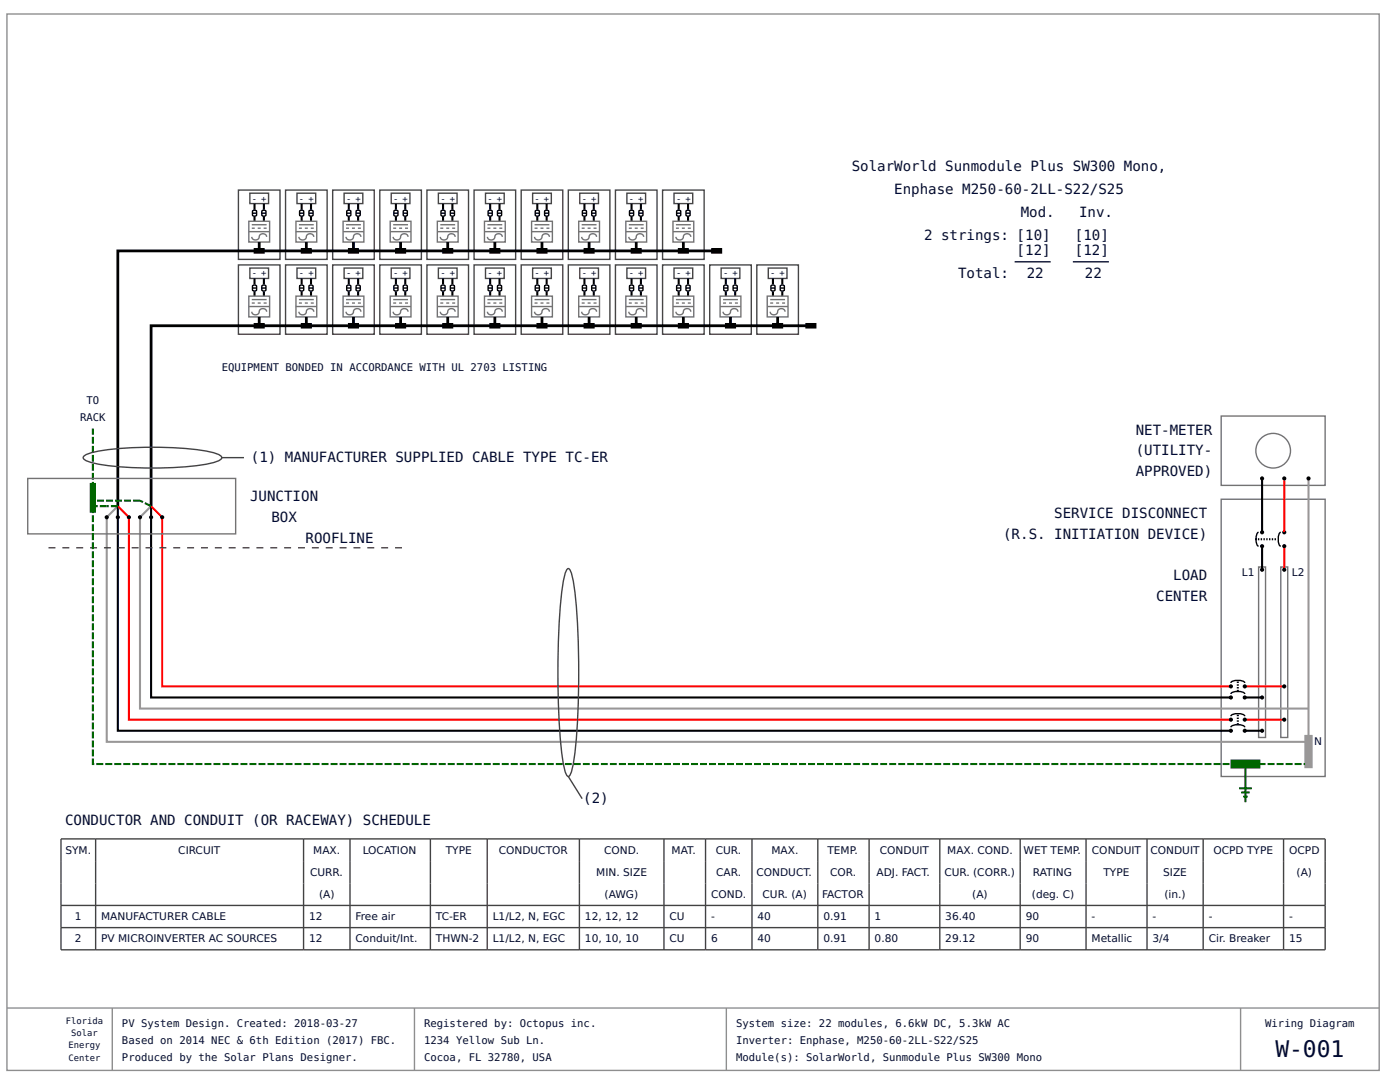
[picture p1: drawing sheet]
<svg xmlns="http://www.w3.org/2000/svg" width="279mm" height="216mm" viewBox="0 0 279 216" stroke-linecap="round" stroke-linejoin="round" font-family="sans-serif">
<path d="M1.4 2.8h273.9v210.8h-273.9zM1.4 201.1h273.9M22.4 201.1v12.5M82.7 201.1v12.5M145 201.1v12.5M247.6 201.1v12.5" fill="none" stroke="#8e8e8e" stroke-width=".28"/>
<path d="M243.7 99.6h20.8v55.3h-20.8zM251.2 113.1h1.4v34.1h-1.4zM255.6 113.1h1.4v34.1h-1.4z" fill="none" stroke="#737272" stroke-width=".28"/>
<path d="M260.5 146.8h1.3v6.3h-1.3z" fill="#999797"/>
<path d="M260.5 146.8h1.3v6.3h-1.3z" fill="none" stroke="#999797" stroke-width=".28"/>
<path d="M245.8 151.8h5.5v1.3h-5.5z" fill="#060"/>
<path d="M245.8 151.8h5.5v1.3h-5.5zM247.3 157.3h2.5M248.6 153.1v7" fill="none" stroke="#060" stroke-width=".41"/>
<path d="M247.3 157.3h2.5M248.6 153.1v7" fill="none" stroke="#060" stroke-width=".2"/>
<path d="M247.7 158.1h1.7z" fill="#060"/>
<path d="M247.7 158.1h1.7" fill="none" stroke="#060" stroke-width=".41"/>
<path d="M248.1 159h.9z" fill="#060"/>
<path d="M248.1 159h.9" fill="none" stroke="#060" stroke-width=".41"/>
<g fill="none" stroke="#737272" stroke-width=".28">
<path d="M49.7 44.2h4.1v4.1h-4.1zM49.7 59.1h4.1v4.1h-4.1zM49.7 46.2h4.1M50.2 47.3a.81 .81 0 0 0 1 .6 .81 .81 0 0 0 .6-1 .79 .79 0 0 1 .8-.2 .79 .79 0 0 1 .6 .6M50.2 44.8h3M50.2 45.5h.6M50.2 59.8h3M51.4 45.5h.6M52.6 45.5h.6M59.1 44.2h4.1v4.1h-4.1zM59.1 59.1h4.1v4.1h-4.1zM59.1 46.2h4.1"/>
<path d="M59.7 47.3a.81 .81 0 0 0 .9 .6 .81 .81 0 0 0 .6-1 .79 .79 0 0 1 .8-.2 .79 .79 0 0 1 .6 .6M59.7 44.8h2.9M59.7 45.5h.5M59.7 59.8h2.9M60.8 45.5h.6M62 45.5h.6M68.5 44.2h4.1v4.1h-4.1zM68.5 59.1h4.1v4.1h-4.1zM68.5 46.2h4.1M69.1 47.3a.81 .81 0 0 0 .9 .6 .81 .81 0 0 0 .7-1 .79 .79 0 0 1 .7-.2 .79 .79 0 0 1 .6 .6M69.1 44.8h2.9M69.1 45.5h.6"/>
<path d="M69.1 59.8h2.9M70.2 45.5h.6M71.4 45.5h.6M77.9 44.2h4.1v4.1h-4.1zM77.9 59.1h4.1v4.1h-4.1zM77.9 46.2h4.1M78.5 47.3a.81 .81 0 0 0 .9 .6 .81 .81 0 0 0 .7-1 .79 .79 0 0 1 .8-.2 .79 .79 0 0 1 .5 .6M78.5 44.8h2.9M78.5 45.5h.6M78.5 59.8h2.9M79.7 45.5h.5M80.8 45.5h.6"/>
<path d="M87.3 44.2h4.1v4.1h-4.1zM87.3 59.1h4.1v4.1h-4.1zM87.3 46.2h4.1M87.9 47.3a.81 .81 0 0 0 .9 .6 .81 .81 0 0 0 .7-1 .79 .79 0 0 1 .8-.2 .79 .79 0 0 1 .5 .6M87.9 44.8h2.9M87.9 45.5h.6M87.9 59.8h2.9M89.1 45.5h.5M90.2 45.5h.6M96.7 44.2h4.1v4.1h-4.1zM96.7 59.1h4.1v4.1h-4.1zM96.7 46.2h4.1"/>
<path d="M97.3 47.3a.81 .81 0 0 0 .9 .6 .81 .81 0 0 0 .7-1 .79 .79 0 0 1 .8-.2 .79 .79 0 0 1 .5 .6M97.3 44.8h2.9M97.3 45.5h.6M97.3 59.8h2.9M98.5 45.5h.6M99.6 45.5h.6M106.1 44.2h4.1v4.1h-4.1zM106.1 59.1h4.1v4.1h-4.1zM106.1 46.2h4.1M106.7 47.3a.81 .81 0 0 0 .9 .6 .81 .81 0 0 0 .7-1 .79 .79 0 0 1 .8-.2 .79 .79 0 0 1 .5 .6M106.7 44.8h2.9M106.7 45.5h.6"/>
<path d="M106.7 59.8h2.9M107.9 45.5h.6M109.1 45.5h.5M115.5 44.2h4.1v4.1h-4.1zM115.5 59.1h4.1v4.1h-4.1zM115.5 46.2h4.1M116.1 47.3a.81 .81 0 0 0 1 .6 .81 .81 0 0 0 .6-1 .79 .79 0 0 1 .8-.2 .79 .79 0 0 1 .6 .6M116.1 44.8h3M116.1 45.5h.6M116.1 59.8h3M117.3 45.5h.6M118.5 45.5h.6"/>
<path d="M124.9 44.2h4.1v4.1h-4.1zM124.9 59.1h4.1v4.1h-4.1zM124.9 46.2h4.1M125.5 47.3a.81 .81 0 0 0 1 .6 .81 .81 0 0 0 .6-1 .79 .79 0 0 1 .8-.2 .79 .79 0 0 1 .6 .6M125.5 44.8h3M125.5 45.5h.6M125.5 59.8h3M126.7 45.5h.6M127.9 45.5h.6M134.3 44.2h4.2v4.1h-4.2zM134.3 59.1h4.2v4.1h-4.2zM134.3 46.2h4.2"/>
<path d="M134.9 47.3a.81 .81 0 0 0 1 .6 .81 .81 0 0 0 .6-1 .79 .79 0 0 1 .8-.2 .79 .79 0 0 1 .6 .6M134.9 44.8h3M134.9 45.5h.6M134.9 59.8h3M136.1 45.5h.6M137.3 45.5h.6M143.7 59.1h4.2v4.1h-4.2zM144.3 59.8h3M153.1 59.1h4.2v4.1h-4.2zM153.7 59.8h3M49.7 61.2h4.1M50.2 62.2a.81 .81 0 0 0 1 .6 .81 .81 0 0 0 .6-.9 .79 .79 0 0 1 .8-.3 .79 .79 0 0 1 .6 .6"/>
<path d="M50.2 60.5h.6M51.4 60.5h.6M52.6 60.5h.6M59.1 61.2h4.1M59.7 62.2a.81 .81 0 0 0 .9 .6 .81 .81 0 0 0 .6-.9 .79 .79 0 0 1 .8-.3 .79 .79 0 0 1 .6 .6M59.7 60.5h.5M60.8 60.5h.6M62 60.5h.6M68.5 61.2h4.1M69.1 62.2a.81 .81 0 0 0 .9 .6 .81 .81 0 0 0 .7-.9 .79 .79 0 0 1 .7-.3 .79 .79 0 0 1 .6 .6M69.1 60.5h.6M70.2 60.5h.6"/>
<path d="M71.4 60.5h.6M77.9 61.2h4.1M78.5 62.2a.81 .81 0 0 0 .9 .6 .81 .81 0 0 0 .7-.9 .79 .79 0 0 1 .8-.3 .79 .79 0 0 1 .5 .6M78.5 60.5h.6M79.7 60.5h.5M80.8 60.5h.6M87.3 61.2h4.1M87.9 62.2a.81 .81 0 0 0 .9 .6 .81 .81 0 0 0 .7-.9 .79 .79 0 0 1 .8-.3 .79 .79 0 0 1 .5 .6M87.9 60.5h.6M89.1 60.5h.5M90.2 60.5h.6M96.7 61.2h4.1"/>
<path d="M97.3 62.2a.81 .81 0 0 0 .9 .6 .81 .81 0 0 0 .7-.9 .79 .79 0 0 1 .8-.3 .79 .79 0 0 1 .5 .6M97.3 60.5h.6M98.5 60.5h.6M99.6 60.5h.6M106.1 61.2h4.1M106.7 62.2a.81 .81 0 0 0 .9 .6 .81 .81 0 0 0 .7-.9 .79 .79 0 0 1 .8-.3 .79 .79 0 0 1 .5 .6M106.7 60.5h.6M107.9 60.5h.6M109.1 60.5h.5M115.5 61.2h4.1M116.1 62.2a.81 .81 0 0 0 1 .6 .81 .81 0 0 0 .6-.9 .79 .79 0 0 1 .8-.3 .79 .79 0 0 1 .6 .6M116.1 60.5h.6"/>
<path d="M117.3 60.5h.6M118.5 60.5h.6M124.9 61.2h4.1M125.5 62.2a.81 .81 0 0 0 1 .6 .81 .81 0 0 0 .6-.9 .79 .79 0 0 1 .8-.3 .79 .79 0 0 1 .6 .6M125.5 60.5h.6M126.7 60.5h.6M127.9 60.5h.6M134.3 61.2h4.2M134.9 62.2a.81 .81 0 0 0 1 .6 .81 .81 0 0 0 .6-.9 .79 .79 0 0 1 .8-.3 .79 .79 0 0 1 .6 .6M134.9 60.5h.6M136.1 60.5h.6M137.3 60.5h.6"/>
<path d="M143.7 61.2h4.2M144.3 62.2a.81 .81 0 0 0 1 .6 .81 .81 0 0 0 .6-.9 .79 .79 0 0 1 .8-.3 .79 .79 0 0 1 .6 .6M144.3 60.5h.6M145.5 60.5h.6M146.7 60.5h.6M153.1 61.2h4.2M153.7 62.2a.81 .81 0 0 0 1 .6 .81 .81 0 0 0 .6-.9 .79 .79 0 0 1 .8-.3 .79 .79 0 0 1 .6 .6M153.7 60.5h.6M154.9 60.5h.6M156.1 60.5h.6M243.7 83h20.8v13.8h-20.8z"/>
<circle cx="254.1" cy="89.9" r="3.5"/>
</g>
<g fill="none" stroke="#000" stroke-width=".41">
<path d="M50.8 40.6v1.2M50.8 43.2v1M50.8 55.6v1.2M50.8 58.2v.9M52.7 40.6v1.2M52.7 43.2v1M52.7 55.6v1.2M52.7 58.2v.9M60.2 40.6v1.2M60.2 43.2v1M60.2 55.6v1.2M60.2 58.2v.9"/>
<path d="M62.1 40.6v1.2M62.1 43.2v1M62.1 55.6v1.2M62.1 58.2v.9M69.6 40.6v1.2M69.6 43.2v1M69.6 55.6v1.2M69.6 58.2v.9M71.5 40.6v1.2M71.5 43.2v1M71.5 55.6v1.2M71.5 58.2v.9"/>
<path d="M79 40.6v1.2M79 43.2v1M79 55.6v1.2M79 58.2v.9M80.9 40.6v1.2M80.9 43.2v1M80.9 55.6v1.2M80.9 58.2v.9M88.4 40.6v1.2M88.4 43.2v1M88.4 55.6v1.2M88.4 58.2v.9"/>
<path d="M90.3 40.6v1.2M90.3 43.2v1M90.3 55.6v1.2M90.3 58.2v.9M97.8 40.6v1.2M97.8 43.2v1M97.8 55.6v1.2M97.8 58.2v.9M99.7 40.6v1.2M99.7 43.2v1M99.7 55.6v1.2M99.7 58.2v.9"/>
<path d="M107.2 40.6v1.2M107.2 43.2v1M107.2 55.6v1.2M107.2 58.2v.9M109.1 40.6v1.2M109.1 43.2v1M109.1 55.6v1.2M109.1 58.2v.9M116.6 40.6v1.2M116.6 43.2v1M116.6 55.6v1.2M116.6 58.2v.9"/>
<path d="M118.5 40.6v1.2M118.5 43.2v1M118.5 55.6v1.2M118.5 58.2v.9M126 40.6v1.2M126 43.2v1M126 55.6v1.2M126 58.2v.9M127.9 40.6v1.2M127.9 43.2v1M127.9 55.6v1.2M127.9 58.2v.9"/>
<path d="M135.4 40.6v1.2M135.4 43.2v1M135.4 55.6v1.2M135.4 58.2v.9M137.3 40.6v1.2M137.3 43.2v1M137.3 55.6v1.2M137.3 58.2v.9M144.9 55.6v1.2M144.9 58.2v.9M146.7 55.6v1.2M146.7 58.2v.9"/>
<path d="M154.3 55.6v1.2M154.3 58.2v.9M156.1 55.6v1.2M156.1 58.2v.9M251.9 95.5v10.7M23.5 101v44.8h222.2M30.2 101v38.2h215.5M251.9 109v4.7M248.4 139.2h3.5M248.4 145.8h3.5"/>
</g>
<g fill="#000">
<path d="M50.8 49.6h1.9v.9h-1.9zM60.2 49.6h1.9v.9h-1.9zM69.6 49.6h1.9v.9h-1.9zM79 49.6h1.9v.9h-1.9zM88.4 49.6h1.9v.9h-1.9zM97.8 49.6h1.9v.9h-1.9zM107.2 49.6h1.9v.9h-1.9zM116.6 49.6h1.9v.9h-1.9zM126 49.6h1.9v.9h-1.9zM135.4 49.6h1.9v.9h-1.9zM142.1 49.6h1.9v.9h-1.9zM50.8 64.6h1.9v.8h-1.9z"/>
<path d="M60.2 64.6h1.9v.8h-1.9zM69.6 64.6h1.9v.8h-1.9zM79 64.6h1.9v.8h-1.9zM88.4 64.6h1.9v.8h-1.9zM97.8 64.6h1.9v.8h-1.9zM107.2 64.6h1.9v.8h-1.9zM116.6 64.6h1.9v.8h-1.9zM126 64.6h1.9v.8h-1.9zM135.4 64.6h1.9v.8h-1.9zM144.8 64.6h2v.8h-2zM154.2 64.6h2v.8h-2zM160.9 64.6h1.9v.8h-1.9z"/>
<circle cx="251.9" cy="95.5" r=".41"/>
<circle cx="256.3" cy="95.5" r=".42"/>
<circle cx="261.1" cy="95.5" r=".42"/>
<circle cx="21.3" cy="103.2" r=".41"/>
<circle cx="23.5" cy="103.2" r=".41"/>
<circle cx="25.7" cy="103.2" r=".41"/>
<circle cx="27.9" cy="103.2" r=".41"/>
<circle cx="30.2" cy="103.2" r=".41"/>
<circle cx="32.4" cy="103.2" r=".41"/>
<circle cx="251.9" cy="113.7" r=".41"/>
<circle cx="251.9" cy="109" r=".41"/>
<circle cx="251.9" cy="106.2" r=".41"/>
<circle cx="256.3" cy="106.2" r=".42"/>
<circle cx="256.3" cy="109" r=".42"/>
<circle cx="256.3" cy="113.7" r=".41"/>
<circle cx="245.7" cy="137" r=".42"/>
<circle cx="245.7" cy="139.2" r=".41"/>
<circle cx="248.4" cy="137" r=".41"/>
<circle cx="248.4" cy="139.2" r=".41"/>
<circle cx="251.9" cy="139.2" r=".41"/>
<circle cx="256.3" cy="137" r=".42"/>
<circle cx="245.7" cy="145.8" r=".42"/>
<circle cx="245.7" cy="143.6" r=".42"/>
<circle cx="248.4" cy="145.8" r=".41"/>
<circle cx="248.4" cy="143.6" r=".41"/>
<circle cx="251.9" cy="145.8" r=".41"/>
<circle cx="256.3" cy="143.6" r=".42"/>
</g>
<g fill="none" stroke="#000" stroke-width=".28">
<path d="M50.4 42.5h.8M50.4 57.5h.8M50.5 42h.6l.1 .2v.7l-.1 .2h-.6l-.1-.2v-.7zM50.5 56.9h.6l.1 .2v.7l-.1 .2h-.6l-.1-.2v-.7zM50.8 49.6h1.9v.9h-1.9zM52.2 42.5h.9M52.2 57.5h.9M52.4 42h.5l.2 .2v.7l-.2 .2h-.5l-.2-.2v-.7zM52.4 56.9h.5l.2 .2v.7l-.2 .2h-.5l-.2-.2v-.7zM59.8 42.5h.8M59.8 57.5h.8M59.9 42h.6l.1 .2v.7l-.1 .2h-.6l-.1-.2v-.7z"/>
<path d="M59.9 56.9h.6l.1 .2v.7l-.1 .2h-.6l-.1-.2v-.7zM60.2 49.6h1.9v.9h-1.9zM61.7 42.5h.8M61.7 57.5h.8M61.8 42h.6l.1 .2v.7l-.1 .2h-.6l-.1-.2v-.7zM61.8 56.9h.6l.1 .2v.7l-.1 .2h-.6l-.1-.2v-.7zM69.2 42.5h.8M69.2 57.5h.8M69.3 42h.6l.1 .2v.7l-.1 .2h-.6l-.1-.2v-.7zM69.3 56.9h.6l.1 .2v.7l-.1 .2h-.6l-.1-.2v-.7zM69.6 49.6h1.9v.9h-1.9zM71.1 42.5h.8"/>
<path d="M71.1 57.5h.8M71.2 42h.6l.1 .2v.7l-.1 .2h-.6l-.1-.2v-.7zM71.2 56.9h.6l.1 .2v.7l-.1 .2h-.6l-.1-.2v-.7zM78.6 42.5h.8M78.6 57.5h.8M78.7 42h.6l.1 .2v.7l-.1 .2h-.6l-.1-.2v-.7zM78.7 56.9h.6l.1 .2v.7l-.1 .2h-.6l-.1-.2v-.7zM79 49.6h1.9v.9h-1.9zM80.5 42.5h.8M80.5 57.5h.8M80.6 42h.6l.1 .2v.7l-.1 .2h-.6l-.1-.2v-.7zM80.6 56.9h.6l.1 .2v.7l-.1 .2h-.6l-.1-.2v-.7z"/>
<path d="M88 42.5h.8M88 57.5h.8M88.1 42h.6l.1 .2v.7l-.1 .2h-.6l-.1-.2v-.7zM88.1 56.9h.6l.1 .2v.7l-.1 .2h-.6l-.1-.2v-.7zM88.4 49.6h1.9v.9h-1.9zM89.9 42.5h.8M89.9 57.5h.8M90 42h.6l.1 .2v.7l-.1 .2h-.6l-.1-.2v-.7zM90 56.9h.6l.1 .2v.7l-.1 .2h-.6l-.1-.2v-.7zM97.4 42.5h.8M97.4 57.5h.8M97.5 42h.6l.1 .2v.7l-.1 .2h-.6l-.1-.2v-.7z"/>
<path d="M97.5 56.9h.6l.1 .2v.7l-.1 .2h-.6l-.1-.2v-.7zM97.8 49.6h1.9v.9h-1.9zM99.3 42.5h.8M99.3 57.5h.8M99.4 42h.6l.1 .2v.7l-.1 .2h-.6l-.1-.2v-.7zM99.4 56.9h.6l.1 .2v.7l-.1 .2h-.6l-.1-.2v-.7zM106.8 42.5h.8M106.8 57.5h.8M106.9 42h.6l.1 .2v.7l-.1 .2h-.6l-.1-.2v-.7zM106.9 56.9h.6l.1 .2v.7l-.1 .2h-.6l-.1-.2v-.7zM107.2 49.6h1.9v.9h-1.9zM108.7 42.5h.8"/>
<path d="M108.7 57.5h.8M108.8 42h.6l.1 .2v.7l-.1 .2h-.6l-.1-.2v-.7zM108.8 56.9h.6l.1 .2v.7l-.1 .2h-.6l-.1-.2v-.7zM116.2 42.5h.9M116.2 57.5h.9M116.4 42h.5l.2 .2v.7l-.2 .2h-.5l-.2-.2v-.7zM116.4 56.9h.5l.2 .2v.7l-.2 .2h-.5l-.2-.2v-.7zM116.6 49.6h1.9v.9h-1.9zM118.1 42.5h.8M118.1 57.5h.8M118.2 42h.6l.1 .2v.7l-.1 .2h-.6l-.1-.2v-.7zM118.2 56.9h.6l.1 .2v.7l-.1 .2h-.6l-.1-.2v-.7z"/>
<path d="M125.6 42.5h.9M125.6 57.5h.9M125.8 42h.5l.2 .2v.7l-.2 .2h-.5l-.2-.2v-.7zM125.8 56.9h.5l.2 .2v.7l-.2 .2h-.5l-.2-.2v-.7zM126 49.6h1.9v.9h-1.9zM127.5 42.5h.8M127.5 57.5h.8M127.6 42h.6l.1 .2v.7l-.1 .2h-.6l-.1-.2v-.7zM127.6 56.9h.6l.1 .2v.7l-.1 .2h-.6l-.1-.2v-.7zM135 42.5h.9M135 57.5h.9M135.2 42h.5l.2 .2v.7l-.2 .2h-.5l-.2-.2v-.7z"/>
<path d="M135.2 56.9h.5l.2 .2v.7l-.2 .2h-.5l-.2-.2v-.7zM135.4 49.6h1.9v.9h-1.9zM136.9 42.5h.8M136.9 57.5h.8M137 42h.6l.1 .2v.7l-.1 .2h-.6l-.1-.2v-.7zM137 56.9h.6l.1 .2v.7l-.1 .2h-.6l-.1-.2v-.7zM142.1 49.6h1.9v.9h-1.9zM144.4 57.5h.9M144.6 56.9h.5l.2 .2v.7l-.2 .2h-.5l-.2-.2v-.7zM146.3 57.5h.8M146.4 56.9h.6l.1 .2v.7l-.1 .2h-.6l-.1-.2v-.7zM153.8 57.5h.9"/>
<path d="M154 56.9h.5l.2 .2v.7l-.2 .2h-.5l-.2-.2v-.7zM155.7 57.5h.8M155.8 56.9h.6l.1 .2v.7l-.1 .2h-.6l-.1-.2v-.7zM50.8 64.6h1.9v.8h-1.9zM60.2 64.6h1.9v.8h-1.9zM69.6 64.6h1.9v.8h-1.9zM79 64.6h1.9v.8h-1.9zM88.4 64.6h1.9v.8h-1.9zM97.8 64.6h1.9v.8h-1.9zM107.2 64.6h1.9v.8h-1.9zM116.6 64.6h1.9v.8h-1.9zM126 64.6h1.9v.8h-1.9z"/>
<path d="M135.4 64.6h1.9v.8h-1.9zM144.8 64.6h2v.8h-2zM154.2 64.6h2v.8h-2zM160.9 64.6h1.9v.8h-1.9zM251.2 106.2a1.85 1.85 0 0 0-.4 2.2l.1 .4 .3 .2M255.6 106.2a1.85 1.85 0 0 0-.4 2.2l.2 .4 .2 .2M245.7 138.5a1.85 1.85 0 0 1 2.2-.4l.4 .1 .1 .3M245.7 136.3a1.85 1.85 0 0 1 2.2-.5l.4 .2 .1 .3M245.7 145.1a1.85 1.85 0 0 1 2.2-.4l.4 .2 .1 .2M245.7 142.9a1.85 1.85 0 0 1 2.2-.4l.4 .2 .1 .2"/>
</g>
<path d="M256.3 95.5v10.7M23.5 101l2.2 2.2v40.4h220M30.2 101l2.2 2.2v33.8h213.3M256.3 109v4.7M248.4 137h7.9M248.4 143.6h7.9" fill="none" stroke="#f00" stroke-width=".41"/>
<path d="M261.1 95.5v54.5M23.5 101l-2.2 2.2v44.8h239.8M30.2 101l-2.3 2.2v38.2h233.2" fill="none" stroke="#999797" stroke-width=".41"/>
<path d="M250.5 107.6h4.4M247 136v2.2M247 142.6v2.2" fill="none" stroke="#000" stroke-width=".41" stroke-dasharray=".3 .3" stroke-linecap="butt"/>
<g fill="none" stroke="#464545" stroke-width=".28">
<path d="M47.6 37.9h8.3v13.9h-8.3zM49.9 38.5h3.7v2.1h-3.7zM57 37.9h8.3v13.9h-8.3zM59.3 38.5h3.7v2.1h-3.7zM66.4 37.9h8.3v13.9h-8.3zM68.7 38.5h3.7v2.1h-3.7zM75.8 37.9h8.3v13.9h-8.3zM78.1 38.5h3.7v2.1h-3.7zM85.2 37.9h8.3v13.9h-8.3zM87.5 38.5h3.7v2.1h-3.7zM94.6 37.9h8.3v13.9h-8.3zM96.9 38.5h3.7v2.1h-3.7z"/>
<path d="M104 37.9h8.3v13.9h-8.3zM106.3 38.5h3.7v2.1h-3.7zM113.4 37.9h8.3v13.9h-8.3zM115.7 38.5h3.7v2.1h-3.7zM122.8 37.9h8.3v13.9h-8.3zM125.1 38.5h3.7v2.1h-3.7zM132.2 37.9h8.3v13.9h-8.3zM134.5 38.5h3.7v2.1h-3.7zM47.6 52.9h8.3v13.8h-8.3zM49.9 53.5h3.7v2.1h-3.7zM57 52.9h8.3v13.8h-8.3zM59.3 53.5h3.7v2.1h-3.7z"/>
<path d="M66.4 52.9h8.3v13.8h-8.3zM68.7 53.5h3.7v2.1h-3.7zM75.8 52.9h8.3v13.8h-8.3zM78.1 53.5h3.7v2.1h-3.7zM85.2 52.9h8.3v13.8h-8.3zM87.5 53.5h3.7v2.1h-3.7zM94.6 52.9h8.3v13.8h-8.3zM96.9 53.5h3.7v2.1h-3.7zM104 52.9h8.3v13.8h-8.3zM106.3 53.5h3.7v2.1h-3.7zM113.4 52.9h8.3v13.8h-8.3zM115.7 53.5h3.7v2.1h-3.7z"/>
<path d="M122.8 52.9h8.3v13.8h-8.3zM125.1 53.5h3.7v2.1h-3.7zM132.2 52.9h8.3v13.8h-8.3zM134.5 53.5h3.7v2.1h-3.7zM141.6 52.9h8.3v13.8h-8.3zM143.9 53.5h3.8v2.1h-3.8zM151 52.9h8.3v13.8h-8.3zM153.3 53.5h3.8v2.1h-3.8z"/>
</g>
<g fill="none" stroke="#000" stroke-width=".55">
<path d="M51.7 48.3v1.8M61.1 48.3v1.8M70.5 48.3v1.8M79.9 48.3v1.8M89.4 48.3v1.8M98.8 48.3v1.8M108.2 48.3v1.8M117.6 48.3v1.8M127 48.3v1.8M136.4 48.3v1.8M143 50.1h-119.5v50.9M51.7 63.2v1.8"/>
<path d="M61.1 63.2v1.8M70.5 63.2v1.8M79.9 63.2v1.8M89.4 63.2v1.8M98.8 63.2v1.8M108.2 63.2v1.8M117.6 63.2v1.8M127 63.2v1.8M136.4 63.2v1.8M145.8 63.2v1.8M155.2 63.2v1.8M161.8 65h-131.6v36"/>
</g>
<path d="M27.9 99.9h-9.4M21.3 101h-2.8M23.5 101h-2.2M30.2 101l-2.3-1.1" fill="none" stroke="#060" stroke-width=".41" stroke-dasharray="1.4 .4" stroke-linecap="butt"/>
<path d="M18.1 96.6h.8v5.5h-.8z" fill="#060"/>
<path d="M18.1 96.6h.8v5.5h-.8z" fill="none" stroke="#060" stroke-width=".41"/>
<path d="M18.5 99.3v-13.8M18.5 101v51.5h242" fill="none" stroke="#060" stroke-width=".41" stroke-dasharray="1.4 .4" stroke-linecap="butt"/>
<path d="M202.5 52.2h7.2M214.1 52.2h7.2" fill="none" stroke="#000a36" stroke-width=".28"/>
<path d="M5.5 95.5h41.5v11h-41.5z" fill="none" stroke="#737272" stroke-width=".28"/>
<path d="M9.7 109.3h71.9" fill="none" stroke="#424242" stroke-width=".28" stroke-dasharray="1.4 1.4" stroke-linecap="butt"/>
<g fill="none" stroke="#424242" stroke-width=".28">
<path d="M16.7 91a11.4 11.4 0 0 1 5.3-1.3 73.2 73.2 0 0 1 20.4 .6 2.26 2.26 0 0 1 1.9 1 2.26 2.26 0 0 1-1.9 1.1 69.9 69.9 0 0 1-23.9 0 2.26 2.26 0 0 1-1.9-1.1zM44.3 91.3h4.4M113.2 113.6l.2-.2a2.31 2.31 0 0 1 .9 1.9 138.1 138.1 0 0 1 1 27.5 49.8 49.8 0 0 1-1.4 11.7l-.5 .4a2.31 2.31 0 0 1-.8-1.8 138.1 138.1 0 0 1-1.1-27.5 49.8 49.8 0 0 1 1.5-11.7zM113.4 154.9l2.8 4.5M12.2 167.4h252.3v22.1h-252.3zM19.1 167.4v22.1M60.6 167.4v22.1M69.9 167.4v22.1M85.9 167.4v22.1M97.2 167.4v22.1M115.6 167.4v22.1M132.5 167.4v22.1"/>
<path d="M140.8 167.4v22.1M150.1 167.4v22.1M163.2 167.4v22.1M173.4 167.4v22.1M187.6 167.4v22.1M203.6 167.4v22.1M216.7 167.4v22.1M228.9 167.4v22.1M240.1 167.4v22.1M256.2 167.4v22.1M12.2 180.7h252.3M12.2 185.1h252.3"/>
</g>
<text font-size="4.6" fill="#000a36" x="254.5" y="210.9">W-001</text>
<g font-size="2.8" fill="#000a36">
<text x="170" y="34.1">SolarWorld Sunmodule Plus SW300 Mono,</text>
<text x="178.5" y="38.7">Enphase M250-60-2LL-S22/S25</text>
<text x="184.4" y="47.8">2 strings: [10]</text>
<text x="203.7" y="43.3">Mod.</text>
<text x="214.5" y="47.8">[10]</text>
<text x="215.3" y="43.3">Inv.</text>
<text x="202.9" y="50.9">[12]</text>
<text x="214.5" y="50.9">[12]</text>
<text x="191.2" y="55.4">Total:</text>
<text x="204.9" y="55.4">22</text>
<text x="216.5" y="55.4">22</text>
<text x="226.7" y="86.7">NET-METER</text>
<text x="50.1" y="92.2">(1) MANUFACTURER SUPPLIED CABLE TYPE TC-ER</text>
<text x="226.7" y="90.9">(UTILITY-</text>
<text x="226.7" y="95">APPROVED)</text>
<text x="49.9" y="100">JUNCTION</text>
<text x="54.2" y="104.1">BOX</text>
<text x="200.2" y="107.5">(R.S. INITIATION DEVICE)</text>
<text x="210.4" y="103.3">SERVICE DISCONNECT</text>
<text x="61" y="108.3">ROOFLINE</text>
<text x="230.8" y="119.9">CENTER</text>
<text x="234.2" y="115.7">LOAD</text>
<text x="116.4" y="160.3">(2)</text>
<text x="13" y="164.7">CONDUCTOR AND CONDUIT (OR RACEWAY) SCHEDULE</text>
</g>
<g font-size="2.1" fill="#000a36">
<text x="44.3" y="74.1">EQUIPMENT BONDED IN ACCORDANCE WITH UL 2703 LISTING</text>
<text x="17.3" y="80.7">TO</text>
<text x="16" y="84">RACK</text>
<text x="247.8" y="115">L1</text>
<text x="257.8" y="115">L2</text>
<text x="262.3" y="148.6">N</text>
<text x="13.1" y="170.3">SYM.</text>
<text x="35.6" y="170.3">CIRCUIT</text>
<text x="62.5" y="170.3">MAX.</text>
<text x="72.4" y="170.3">LOCATION</text>
<text x="89" y="170.3">TYPE</text>
<text x="99.5" y="170.3">CONDUCTOR</text>
<text x="120.6" y="170.3">COND.</text>
<text x="134" y="170.3">MAT.</text>
<text x="142.9" y="170.3">CUR.</text>
<text x="153.9" y="170.3">MAX.</text>
<text x="165.1" y="170.3">TEMP.</text>
<text x="175.6" y="170.3">CONDUIT</text>
<text x="189" y="170.3">MAX. COND.</text>
<text x="204.3" y="170.3">WET TEMP.</text>
<text x="217.9" y="170.3">CONDUIT</text>
<text x="229.6" y="170.3">CONDUIT</text>
<text x="242.2" y="170.3">OCPD TYPE</text>
<text x="257.3" y="170.3">OCPD</text>
<text x="61.9" y="174.8">CURR.</text>
<text x="63.7" y="179.2">(A)</text>
<text x="119" y="174.8">MIN. SIZE</text>
<text x="120.7" y="179.2">(AWG)</text>
<text x="141.9" y="179.2">COND.</text>
<text x="142.9" y="174.8">CAR.</text>
<text x="151" y="174.8">CONDUCT.</text>
<text x="152.2" y="179.2">CUR. (A)</text>
<text x="164.1" y="179.2">FACTOR</text>
<text x="165.7" y="174.8">COR.</text>
<text x="174.9" y="174.8">ADJ. FACT.</text>
<text x="188.5" y="174.8">CUR. (CORR.)</text>
<text x="194" y="179.2">(A)</text>
<text x="205.9" y="179.2">(deg. C)</text>
<text x="206.1" y="174.8">RATING</text>
<text x="220.2" y="174.8">TYPE</text>
<text x="232.1" y="174.8">SIZE</text>
<text x="232.4" y="179.2">(in.)</text>
<text x="258.8" y="174.8">(A)</text>
<text x="15" y="183.6">1</text>
<text x="20.2" y="183.6">MANUFACTURER CABLE</text>
<text x="61.7" y="183.6">12</text>
<text x="71" y="183.6">Free air</text>
<text x="87" y="183.6">TC-ER</text>
<text x="98.3" y="183.6">L1/L2, N, EGC</text>
<text x="116.7" y="183.6">12, 12, 12</text>
<text x="133.6" y="183.6">CU</text>
<text x="141.9" y="183.6">-</text>
<text x="151.2" y="183.6">40</text>
<text x="164.3" y="183.6">0.91</text>
<text x="174.6" y="183.6">1</text>
<text x="188.7" y="183.6">36.40</text>
<text x="204.7" y="183.6">90</text>
<text x="217.8" y="183.6">-</text>
<text x="230" y="183.6">-</text>
<text x="241.2" y="183.6">-</text>
<text x="257.3" y="183.6">-</text>
<text x="15" y="188">2</text>
<text x="20.2" y="188">PV MICROINVERTER AC SOURCES</text>
<text x="61.7" y="188">12</text>
<text x="71" y="188">Conduit/Int.</text>
<text x="87" y="188">THWN-2</text>
<text x="98.3" y="188">L1/L2, N, EGC</text>
<text x="116.7" y="188">10, 10, 10</text>
<text x="133.6" y="188">CU</text>
<text x="141.9" y="188">6</text>
<text x="151.2" y="188">40</text>
<text x="164.3" y="188">0.91</text>
<text x="174.6" y="188">0.80</text>
<text x="188.7" y="188">29.12</text>
<text x="204.7" y="188">90</text>
<text x="217.8" y="188">Metallic</text>
<text x="230" y="188">3/4</text>
<text x="241.2" y="188">Cir. Breaker</text>
<text x="257.3" y="188">15</text>
<text x="24.3" y="205">PV System Design. Created: 2018-03-27</text>
<text x="24.3" y="208.3">Based on 2014 NEC &amp; 6th Edition (2017) FBC.</text>
<text x="84.6" y="205">Registered by: Octopus inc.</text>
<text x="84.6" y="208.3">1234 Yellow Sub Ln.</text>
<text x="146.9" y="205">System size: 22 modules, 6.6kW DC, 5.3kW AC</text>
<text x="146.9" y="208.3">Inverter: Enphase, M250-60-2LL-S22/S25</text>
<text x="252.5" y="205">Wiring Diagram</text>
<text x="24.3" y="211.6">Produced by the Solar Plans Designer.</text>
<text x="84.6" y="211.6">Cocoa, FL 32780, USA</text>
<text x="146.9" y="211.6">Module(s): SolarWorld, Sunmodule Plus SW300 Mono</text>
</g>
<g font-size="1.8" fill="#000a36">
<text x="50.3" y="40.2">- +</text>
<text x="59.7" y="40.2">- +</text>
<text x="69.1" y="40.2">- +</text>
<text x="78.5" y="40.2">- +</text>
<text x="87.9" y="40.2">- +</text>
<text x="97.3" y="40.2">- +</text>
<text x="106.7" y="40.2">- +</text>
<text x="116.1" y="40.2">- +</text>
<text x="125.5" y="40.2">- +</text>
<text x="134.9" y="40.2">- +</text>
<text x="50.3" y="55.2">- +</text>
<text x="59.7" y="55.2">- +</text>
<text x="69.1" y="55.2">- +</text>
<text x="78.5" y="55.2">- +</text>
<text x="87.9" y="55.2">- +</text>
<text x="97.3" y="55.2">- +</text>
<text x="106.7" y="55.2">- +</text>
<text x="116.1" y="55.2">- +</text>
<text x="125.5" y="55.2">- +</text>
<text x="134.9" y="55.2">- +</text>
<text x="144.3" y="55.2">- +</text>
<text x="153.7" y="55.2">- +</text>
<text x="13.2" y="204.2">Florida</text>
<text x="13.7" y="209.2">Energy</text>
<text x="14.2" y="206.7">Solar</text>
<text x="13.7" y="211.7">Center</text>
</g>
</svg>
